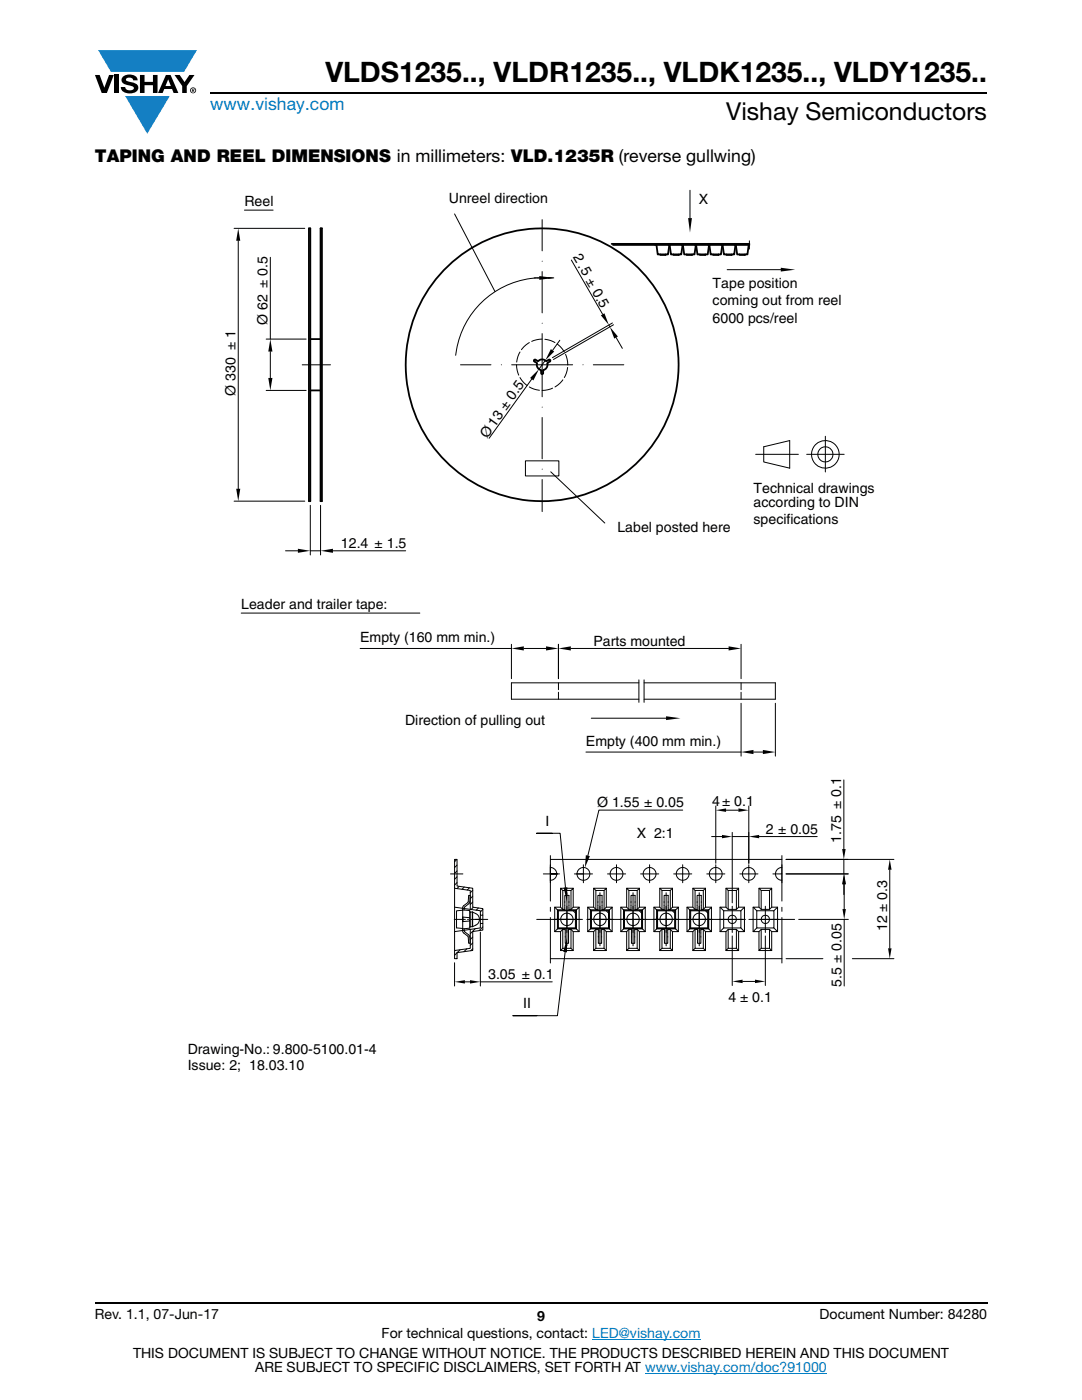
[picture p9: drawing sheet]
<svg xmlns="http://www.w3.org/2000/svg" width="216mm" height="279mm" viewBox="0 0 216 279" stroke-linecap="round" stroke-linejoin="round" font-family="sans-serif">
<g fill="#147fc3">
<path d="M19.6 10h19.7l-2.6 4.3h-1.1h-13.5z"/>
<path d="M25 19.2h8.9l-4.5 7.5z"/>
</g>
<g fill="#000">
<path d="M18.9 15h1l.9 2.5 1-2.5h.9l-1.4 3.6h-1zM22.9 15h.9v3.6h-.9zM24.6 15.3a2.1 2.1 0 0 1 2.8 .3l.1 .4h-.9a.79 .79 0 0 0-.7-.5 .79 .79 0 0 0-.8 .4l.3 .3 1 .2a1.08 1.08 0 0 1 1.2 1 1.08 1.08 0 0 1-1.1 1.2 1.73 1.73 0 0 1-2.4-1.2h.9a.96 .96 0 0 0 .8 .6 .96 .96 0 0 0 .9-.4 1.31 1.31 0 0 0-1.2-.6 1.03 1.03 0 0 1-1.1-.6 1.03 1.03 0 0 1 .2-1.1zM27.9 15h.9v1.3h1.7v-1.3h.9v3.6h-.9v-1.6h-1.7v1.6h-.9zM34.8 15h1.1l.9 1.4 1-1.4h1l-1.5 2.2v1.4h-.9v-1.4z"/>
<path d="M33.6 15.9l.5 1.3h-1.1zM33.1 15l-1.6 3.6h1l.3-.8h1.5l.3 .8h1l-1.6-3.6z"/>
<path d="M38.4 17.8h.2v.2h-.2zM38.3 17.7v.7h.1v-.3l.4 .3-.2-.3 .2-.2-.1-.2z"/>
<path d="M38.1 18a.46 .46 0 0 1 .9 0 .46 .46 0 0 1-.9 0zM37.9 18a.6 .6 0 0 0 1.2 0 .6 .6 0 0 0-1.2 0z"/>
</g>
<path d="M42 18.6h155M18.9 260h178.1" fill="none" stroke="#000" stroke-width=".36"/>
<path d="M118.2 267.3h21.5M128.7 274h36.3" fill="none" stroke="#007ec4" stroke-width=".2"/>
<path d="M37.5 37.9h140.9v176.3h-140.9z" fill="#fff"/>
<g fill="none" stroke="#000" stroke-width=".2">
<path d="M137.7 38v5.5M46.7 45.6h14.1M47.5 48v49.5M48.8 41.9h5.7M53.9 51.4v16.3M90.7 42.7l8.1 15.5M106.6 55.5h3.9M106.9 55.5a17.4 17.4 0 0 0-16 15.4M108.2 43.8v6.3M108.2 54.2v8.2M108.2 52.1h.1M114 51.9l6.3 10.8"/>
<path d="M145.1 53.8h10.7M149.5 48.1v1.6M53.1 77.9h8M53.1 67.7h8M53.9 70.2v5.2M60.3 72.8h5.6M91.9 72.8h6.1M100 72.8h.1M103.1 72.8l.1 1.1 .3 1M103.8 70.2l-.4 .9-.3 1.2M103.8 75.3l.8 1.1 .6 .5M105.6 68.4l-1 .8-.6 .6"/>
<path d="M105.6 77.2l.9 .4 1.1 .3M106.1 75.7l-8.5 11.8M108.2 66.6v12.6M108.2 64.5h.1M108.2 67.7l-1.2 .1-.9 .3M108.7 67.7l1.2 .3 .8 .4M108.8 71.9l-1.2 1.8M110.3 77.5l-1 .3-1.1 .1M111.2 68.7l.6 .5 .8 1M111.7 67.9l-1.4 2M112.3 75.8l-.5 .6-1.1 .8M112.9 70.7l.3 1 .1 1.1"/>
<path d="M113.3 73.3l-.3 1.2-.4 .8M114.3 72.8h-12.2M116.3 72.8h.1M118.4 72.8h6.1M121.5 64.9l.2 .3M122.2 64.5l-12 6.9M122.4 64.8l-12 6.9M122.9 67.4l1.3 2.1M104.8 92h6.7v3h-6.7zM108.2 83.3v8.3M108.2 95.7v6.4M108.2 81.3h.1"/>
<path d="M108.2 93.6h.1M109.9 94.2l10.8 10.2M150.8 90.7h8.5M152.4 89.2l5.2-1.3v5.5l-5.2-1.2zM161 90.7h7.4M164.7 87.1v7.1M46.7 100h14.1M57 109.9h2.4M61.9 100.8v10M61.9 109.9h2.1M64 100.8v10M66.4 109.9h14.6"/>
<path d="M48.1 122.4h35.7M71.9 129.4h30.1M102 128.6v6.8M104.5 129.4h4.5M111.4 128.6v6.8M111.4 136.3v1.3M111.4 138.2v1.3M113.9 129.4h31.5M127.5 136.3h-25.5v3.2h25.5M127.5 135.7v4.5M128.5 136.3h26.2v3.2h-26.2M128.5 135.7v4.5"/>
<path d="M147.9 128.6v6.8M147.9 136.3v1.3M147.9 138.2v1.3M116.9 150.1h31M118 143.3h14.9M147.9 140.4v10.5M150.3 150.1h1.9M154.7 140.4v10.5M168.4 155.6v13.8M89.9 174.4h2.5M90.7 177.3v8.6M90.7 171.5h.5v5.3l3.1 .5v3.7l2 .3v1.4h-.4v-.9l-2.1-.3v-3.8l-3.1-.4z"/>
<path d="M91.2 171.5l-.5 .5M91.2 172.6l-.5 .5M91.2 173.8l-.5 .5M91.2 175l-.5 .5M91.2 176.1l-.5 .5M91.6 176.9l-.4 .4M92.6 177l-.4 .5M93.7 177.2l-.5 .4M94.3 177.7l-.5 .5M94.3 178.8l-.5 .5M109.8 172.6v1.8h1.8M109.8 173.1a1.28 1.28 0 0 1 1.3 1.3 1.28 1.28 0 0 1-1.3 1.3"/>
<path d="M109.8 173v1.4h1.4h-2.8M109.8 170.8v9M109.8 171.5h46.2M110.2 166.3h-3.1h4.7l1 10.8M111.9 177.3v3.7l.4 .5M112.7 178.7h.8v3h-.8zM113.1 178.2v5.3h-2.2M113.9 177.7l.5-.4v3.7M114.4 177.3h-2.5l.4 .4M114.6 174.4h3.6M116.4 172.6v3.6M118.5 177.3v3.7l.4 .5"/>
<path d="M119.3 178.7h.8v3h-.8zM119.7 178.2v5.3h-2.2h8M120.5 177.7l.5-.4v3.7M121 177.3h-2.5l.4 .4M121.2 174.4h3.6M123 172.6v3.6M125 177.3v3.7l.5 .5M125.9 178.7h.8v3h-.8zM126.3 178.2v5.3h-2.2M127.1 177.7l.5-.4v3.7M127.6 177.3h-2.6l.5 .4M127.8 174.4h3.6"/>
<path d="M129.6 172.6v3.6M131.6 177.3v3.7l.5 .5M132.5 178.7h.8v3h-.8zM132.9 178.2v5.3h-2.2M133.7 177.7l.5-.4v3.7M134.2 177.3h-2.6l.5 .4M134.4 174.4h3.6M136.2 172.6v3.6M136.2 161.7h-16.7l-2.2 9.1M138.3 177.3v3.7l.4 .5M139.1 178.7h.8v3h-.8zM139.5 178.2v5.3h-2.2"/>
<path d="M140.3 177.7l.5-.4v3.7M140.8 177.3h-2.5l.4 .4M141 174.4h3.6M142 167h2.1M142.8 172.6v3.6M142.8 160.9v11.4M144.9 177.3v3.7l.4 .5M144.9 161.7h2.4M145.3 177.7h1.6v3.8h-1.6zM146.1 167h3.3M146.1 166.1v14.1M146.9 177.7l.5-.4v3.7"/>
<path d="M147.4 177.3h-2.5l.4 .4M147.6 174.4h3.6M149.4 160.9v11.4M149.4 172.6v3.6M151.4 177.3v3.7l.5 .5M151.5 167h11.6M151.9 177.7h1.6v3.8h-1.6zM153.5 177.7l.5-.4v3.7M154 177.3h-2.6l.5 .4M156 172.6v1.8h-1.8M156 173.1a1.28 1.28 0 0 0-1.3 1.3 1.28 1.28 0 0 0 1.3 1.3M156 170.8v9"/>
<path d="M168.4 171.5v2.9M168.4 176.5v2M168.4 176.5v4.9M169.3 174.4h-12.5M177.5 173.6v15.7M178.4 171.5h-21.6M90.6 183.5h2.3M90.7 192.1v4.7M90.7 181l3.1 .5M91.2 190.1l-.5 .5M91.2 191.3h.1M91.8 189.5l-.6 .6"/>
<path d="M92.3 181.7l-1.2 .1v3.4l1.2 .1M92.3 181.6l1.4 .1v1.4M92.3 183v.9M92.3 183l1.4 .1v.7l-1.4 .1M92.6 181.6l.1-.5 1-1 .1-1.4h-.3l-.1 1.3-1 .9-.1 .3v4.7l1.1 1 .1 1.4 .3-.1-.1-1.4-1-.9-.1-.6M92.8 196h1M93.2 189.3l-.6 .6M93.3 183.5h.2M93.7 181.9l.1 .1M93.7 183.8v1.4l-1.4 .2M93.8 185h-.1M93.8 185.5l2.1-.3v-.9h.4v1.3l-2 .3v3.8l-3.1 .4v1.2h-.5v-1.6l3.1-.4z"/>
<path d="M93.8 185.5l-3.1 .4v3.8M93.9 183.5h3.4M94.2 182h-.4v3M94.2 184.9l-.4 .1M94.2 182v2.9M94.2 182h.1M94.3 182v2.9M94.3 184.9h-.1M94.3 182a1.41 1.41 0 0 1 1.3 1 1.41 1.41 0 0 1-.4 1.5l-.9 .4M94.3 187l-.5 .5M94.3 188.2l-.5 .5M94.3 189.3l-.4 .4"/>
<path d="M94.3 180l-.5 .5M94.4 181.1l-.4 .4M94.8 185.3l-1 1M95.5 181.2l-.5 .5M95.8 196h14.4M95.8 186v10.8M95.9 182.7v1.6M95.9 184.3h.1M96.3 181.5l-.4 .5M96.3 185l-.7 .7M96.3 182.7v1.6M107.1 183.5h7.1"/>
<path d="M109.8 181.1v.8M109.8 183.1v9.1M109.8 191.3h46.2M110.7 181v4.9M111.2 185.4l-.5 .5h1.2l.4-.4M111.2 181.6v3.8M111.2 183h.1M111.2 185.4h1.6M111.2 181.6h1.5M111.3 181.7v3.6M111.3 181.7h1.4M111.3 181.7l.1 .1v3.4"/>
<path d="M111.3 185.3h1.5M111.4 181.8h3.4M111.9 181h-1.2l.5 .6M111.9 185.9v3.8l.4-.4M112.3 185.5h.5M112.3 181.5v-3.8h1.6v3.8M112.3 181.5h.4M112.3 185.5v3.8h1.6v-3.8M112.8 190l-1.6 12.7h-8.8h4.7M112.8 185.3h.6v3h-.6zM113.1 180.9v2.6h-2.6M113.4 185.5h.5"/>
<path d="M113.4 185.4h1.6M113.4 185.3h1.5M113.5 181.5h.4M113.5 181.7h1.4M113.5 181.6h1.5M113.9 189.3l.5 .4h-2.5M113.9 185.5l.5 .4v3.8M114.3 181.7l.6 .6M114.8 181.8v3.4l.1 .1M114.8 185.2h-3.4l-.1 .1M114.9 181.7v3.6M114.9 181.7l-.1 .1"/>
<path d="M115 181.6l.6-.6v4.9M115 185.4l.6 .5h-1.2M115 181.6v3.8M115.3 183.5h-2.2v5.3M115.4 183.5h.8M115.6 181h-1.2l-.5 .5M115.7 183.5h-2.6v2.6M117.3 181v4.9M117.8 181.6h1.5M117.8 185.4h1.6M117.8 181.6v3.8M117.8 183h.1"/>
<path d="M117.8 185.4l-.5 .5h1.2l.4-.4M117.9 181.7l.1 .1v3.4M117.9 181.7h1.4M117.9 181.7v3.6M117.9 185.3h1.5M118 181.8h3.4M118.5 181h-1.2l.5 .6M118.5 185.9v3.8l.4-.4M118.9 185.5v3.8h1.6v-3.8M118.9 181.5v-3.8h1.6v3.8M118.9 181.5h.4M118.9 185.5h.5"/>
<path d="M119.4 185.3h.6v3h-.6zM119.7 180.9v2.6h-2.6M120 185.4h1.6M120 185.3h1.5M120 185.5h.5M120.1 181.6h1.5M120.1 181.7h1.4M120.1 181.5h.4M120.5 189.3l.5 .4h-2.5M120.5 185.5l.5 .4v3.8M120.9 181.7l.6 .6M121.4 181.8v3.4l.1 .1"/>
<path d="M121.4 185.2h-3.4l-.1 .1M121.5 181.7l-.1 .1M121.5 181.7v3.6M121.6 181.6v3.8M121.6 185.4l.5 .5h-1.1M121.6 181.6l.5-.6v4.9M121.9 183.5h-2.2v5.3M122.1 181h-1.1l-.5 .5M122.3 183.5h-2.6v2.6M123.9 181v4.9M124.4 185.4l-.5 .5h1.1l.5-.4M124.4 181.6h1.5"/>
<path d="M124.4 183h.1M124.4 185.4h1.6M124.4 181.6v3.8M124.5 181.7l.1 3.5M124.5 185.3h1.5M124.5 181.7h1.4M124.5 181.7v3.6M124.6 181.8h3.4M125 181h-1.1l.5 .6M125 185.9v3.8l.5-.4M125.5 181.5v-3.8h1.6v3.8M125.5 181.5h.4"/>
<path d="M125.5 185.5h.5M125.5 185.5v3.8h1.6v-3.8M126 185.3h.7v3h-.7zM126.3 180.9v2.6h-2.6M126.7 185.5h.4M126.7 185.3h1.4M126.7 185.4h1.5M126.7 181.5h.4M126.7 181.7h1.4M126.7 181.6h1.5M126.7 183.5h.9M127.1 189.3l.5 .4h-2.6"/>
<path d="M127.1 185.5l.5 .4v3.8M127.5 181.7l.6 .6M128 181.8l.1 3.5M128 185.2h-3.4l-.1 .1M128.1 181.7v3.6M128.1 181.7l-.1 .1M128.2 181.6l.6-.6v4.9M128.2 185.4l.6 .5h-1.2M128.2 181.6v3.8M128.5 183.5h-2.2v5.3M128.8 181h-1.2l-.5 .5M128.8 183.5h8"/>
<path d="M128.9 183.5h-2.6v2.6M130.5 181v4.9M131 185.4l-.5 .5h1.1l.5-.4M131 183h.1M131.1 185.3h1.5M131.1 181.7h1.4M131.1 181.7v3.6M131.1 181.7l.1 3.5M131.2 181.8h3.4M131.6 181h-1.1l.5 .6M131.6 185.9v3.8l.5-.4M132.1 185.5v3.8h1.6v-3.8"/>
<path d="M132.1 185.5h.5M132.1 181.5v-3.8h1.6v3.8M132.1 181.5h.4M132.5 181.6h-1.5v3.8h1.6M132.6 185.3h.6v3h-.6zM132.9 180.9v2.6h-2.6M133.2 185.5h.5M133.2 185.4h1.6M133.2 185.3h1.5M133.3 181.5h.4M133.3 181.7h1.4M133.3 181.6h1.5"/>
<path d="M133.7 189.3l.5 .4h-2.6M133.7 185.5l.5 .4v3.8M134.1 181.7l.6 .6M134.6 181.8l.1 3.5M134.6 185.2h-3.4l-.1 .1M134.7 181.7v3.6M134.7 181.7l-.1 .1M134.8 185.4l.6 .5h-1.2M134.8 181.6l.6-.6v4.9M134.8 181.6v3.8M135.1 183.5h-2.2v5.3M135.4 181h-1.2l-.5 .5"/>
<path d="M135.5 183.5h-2.6v2.6M137.1 181v4.9M137.6 185.4l-.5 .5h1.2l.4-.4M137.6 183h.1M137.6 185.4h1.6M137.6 181.6v3.8M137.6 181.6h1.5M137.7 181.7v3.6M137.7 181.7h1.4M137.7 181.7l.1 .1v3.4M137.7 185.3h1.5M137.8 181.8h3.4"/>
<path d="M138.1 183.5h.8M138.3 181h-1.2l.5 .6M138.3 185.9v3.8l.4-.4M138.7 185.5h.5M138.7 181.5v-3.8h1.6v3.8M138.7 181.5h.4M138.7 185.5v3.8h1.6v-3.8M139.2 185.3h.6v3h-.6zM139.5 180.9v2.6h-2.6M139.8 185.5h.5M139.8 185.4h1.6M139.8 185.3h1.5"/>
<path d="M139.9 181.5h.4M139.9 181.7h1.4M139.9 181.6h1.5M140.2 183.5h8M140.3 189.3l.5 .4h-2.5M140.3 185.5l.5 .4v3.8M140.7 181.7l.6 .6M141.2 181.8v3.4l.1 .1M141.2 185.2h-3.4l-.1 .1M141.3 181.7v3.6M141.3 181.7l-.1 .1M141.4 181.6l.6-.6v4.9"/>
<path d="M141.4 185.4l.6 .5h-1.2M141.4 181.6v3.8M141.7 183.5h-2.2v5.3M142 181h-1.2l-.5 .5M142.1 183.5h-2.6v2.6M143.7 181v4.9M144.4 181.8h3.4v3.4h-3.4zM144.4 185.2l-.7 .7h1.2l.4-.4M144.9 185.9v3.8l.4-.4M144.9 181h-1.2l.7 .8M145.3 185.5h1.6v3.8h-1.6zM146.1 186.8v9.9"/>
<path d="M146.1 180.9v2.6h-2.6M146.9 189.3l.5 .4h-2.5M146.9 185.5l.5 .4v3.8M147.8 185.2l.7 .7h-1.1M147.8 181.8l.7-.8v4.9M148.2 195.9h2.4M148.5 181h-1.1l-.5 .5M148.7 183.5h-2.6v2.6M149.4 183.5h.9M150.3 181v4.9M151 181.8h3.4v3.4h-3.4zM151 185.2l-.7 .7h1.1l.5-.4"/>
<path d="M151.4 181h-1.1l.7 .8M151.4 185.9v3.8l.5-.4M151.5 183.5h7.1M151.9 185.5h1.6v3.8h-1.6zM152.7 180.9v2.6h-2.6M152.7 186.8v9.9M153.5 189.3l.5 .4h-2.6M153.5 185.5l.5 .4v3.8M154.4 181.8l.8-.8v4.9M154.4 185.2l.8 .7h-1.2M155.2 181h-1.2l-.5 .5M155.3 183.5h-2.6v2.6"/>
<path d="M156 181.1v.8M156 183.1v9.1M156.8 191.3h7.4M159.4 183.5h9.9M168.4 183.5v13.3M170.1 191.3h8.3"/>
<circle cx="164.7" cy="90.7" r="1.51"/>
<circle cx="164.7" cy="90.7" r="2.76"/>
<circle cx="116.4" cy="174.4" r="1.28"/>
<circle cx="123" cy="174.4" r="1.28"/>
<circle cx="129.6" cy="174.4" r="1.28"/>
<circle cx="136.2" cy="174.4" r="1.28"/>
<circle cx="142.8" cy="174.4" r="1.28"/>
<circle cx="149.4" cy="174.4" r="1.28"/>
<circle cx="113.1" cy="183.5" r="1.24"/>
<circle cx="119.7" cy="183.5" r="1.24"/>
<circle cx="126.3" cy="183.5" r="1.24"/>
<circle cx="132.9" cy="183.5" r="1.24"/>
<circle cx="139.5" cy="183.5" r="1.24"/>
<circle cx="146.1" cy="183.5" r=".82"/>
<circle cx="152.7" cy="183.5" r=".82"/>
</g>
<g fill="#000">
<path d="M47.5 45.6l.4 2.4h-.8zM107.6 55.1l2.9 .4-2.9 .4zM109.4 55.3l1.1 .2-1.1 .1zM137.3 43.5h.8l-.4 2.9zM155.8 53.4l2.9 .4-2.9 .4zM53.5 75.4h.9l-.5 2.5zM53.9 67.7l.5 2.5h-.9zM105.8 75.4l1.8-1.7-1.2 2.2zM109.9 69.7l.7 .5-1.8 1.7zM119.9 62.9l.7-.4 .9 2.4zM121.7 65.2l1.6 2-.7 .4zM47.1 97.5h.8l-.4 2.5z"/>
<path d="M59.4 109.5l2.5 .4-2.5 .4zM64 109.9l2.4-.4v.8zM102 129.4l2.5-.4v.8zM109 129l2.4 .4-2.4 .4zM111.4 129.4l2.5-.4v.8zM145.4 129l2.5 .4-2.5 .4zM132.9 142.9l2.9 .4-2.9 .4zM147.9 150.1l2.4-.4v.8zM152.2 149.7l2.5 .4-2.5 .4zM112.5 177.2l.7-.1-.1 2.9zM116.9 170.7l.8 .2-1 2.3zM144.1 166.6l2 .4-2 .3z"/>
<path d="M142.8 161.7l2.1-.4v.7zM147.3 161.3l2.1 .4-2.1 .3zM149.4 167l2.1-.4v.7zM168.4 174.4l.3 2.1h-.7zM168 169.4h.7l-.3 2.1zM168.4 174.4l.4 2.1h-.7zM177.5 171.5l.4 2.1h-.7zM90.7 196l2.1-.4v.7zM93.8 195.6l2.1 .4-2.1 .3zM113.1 187.2v2.9l-.7-.1zM146.1 195.9l2.1-.4v.7zM150.7 195.5l2 .4-2 .3z"/>
<path d="M168.1 181.4h.7l-.4 2.1zM177.2 189.3h.7l-.4 2z"/>
</g>
<g fill="none" stroke="#000" stroke-width=".36">
<path d="M61.6 45.6h.3v54.4h-.3zM64 45.6h.2v54.4h-.2zM122 48.7h27.5M122.3 48.9h27.2M131 48.9l.2 1.9h2.1l.3-1.9M131.7 50.8l.1 .1 1-.1M133.6 48.9l.3 1.9h2l.3-1.9M134.4 50.8v.1l1.1-.1M136.3 48.9l.2 1.9h2.1l.2-1.9M137 50.8v.1l1.1-.1M138.9 48.9l.3 1.9h2l.3-1.9M139.6 50.8l.1 .1h1v-.1"/>
<path d="M141.5 48.9l.3 1.9h2.1l.2-1.9M142.3 50.8v.1h1.1v-.1M144.2 48.9l.3 1.9h2l.3-1.9M144.9 50.8v.1l1.1-.1M146.8 48.9l.3 1.9h2l.3-1.9M147.6 50.8v.1l1.1-.1M61.9 77.9h2.1M61.9 67.7h2.1M106.6 71.9l.1-.1 .6 .2a1.58 1.58 0 0 1 1.8 0l.5-.2 .2 .1v.2l-.5 .3a1.51 1.51 0 0 1-.9 1.6v.6l-.2 .1-.2-.1v-.6a1.51 1.51 0 0 1-.9-1.6l-.5-.3z"/>
<circle cx="108.2" cy="72.8" r="27.2"/>
</g>
<text font-size="5.6" x="64.9" y="16.4">VLDS1235.., VLDR1235.., VLDK1235.., VLDY1235..</text>
<text font-size="4.9" x="144.9" y="24">Vishay Semiconductors</text>
<text font-size="3.5" fill="#007ec4" x="42" y="21.9">www.vishay.com</text>
<text font-size="3.5" x="18.9" y="32.3">TAPING AND REEL DIMENSIONS in millimeters: VLD.1235R (reverse gullwing)</text>
<g font-size="2.8">
<text x="48.8" y="41.2">Reel</text>
<text x="89.6" y="40.4">Unreel direction</text>
<text x="139.4" y="40.6">X</text>
<text x="114.3" y="51.4" transform="rotate(60 114.3 51.4)">2.5 ± 0.5</text>
<text x="142.2" y="57.4">Tape position</text>
<text x="53.4" y="64.8" transform="rotate(-90 53.4 64.8)">Ø 62 ± 0.5</text>
<text x="142.2" y="64.6">6000 pcs/reel</text>
<text x="142.2" y="60.9">coming out from reel</text>
<text x="47" y="78.9" transform="rotate(-90 47 78.9)">Ø 330 ± 1</text>
<text x="97.2" y="87.5" transform="rotate(-54 97.2 87.5)">Ø13 ± 0.5</text>
<text x="150.4" y="98.3">Technical drawings</text>
<text x="150.4" y="101.1">according to DIN</text>
<text x="123.2" y="106.2">Label posted here</text>
<text x="150.4" y="104.5">specifications</text>
<text x="68" y="109.4">12.4 ± 1.5</text>
<text x="48.1" y="121.6">Leader and trailer tape:</text>
<text x="71.9" y="128.2">Empty (160 mm min.)</text>
<text x="118.4" y="128.9">Parts mounted</text>
<text x="80.8" y="144.7">Direction of pulling out</text>
<text x="116.9" y="148.9">Empty (400 mm min.)</text>
<text x="119.2" y="161.1">Ø 1.55 ± 0.05</text>
<text x="142.1" y="160.8">4 ± 0.1</text>
<text x="108.8" y="164.9">I</text>
<text x="127" y="167.3">X 2:1</text>
<text x="152.8" y="166.4">2 ± 0.05</text>
<text x="167.9" y="168.2" transform="rotate(-90 167.9 168.2)">1.75 ± 0.1</text>
<text x="177" y="185.9" transform="rotate(-90 177 185.9)">12 ± 0.3</text>
<text x="97.4" y="195.4">3.05 ± 0.1</text>
<text x="167.9" y="196.9" transform="rotate(-90 167.9 196.9)">5.5 ± 0.05</text>
<text x="104.4" y="201.2">II</text>
<text x="145.3" y="199.9">4 ± 0.1</text>
<text x="37.5" y="213.5">Issue: 2; 18.03.10</text>
<text x="37.5" y="210.3">Drawing-No.: 9.800-5100.01-4</text>
<text x="18.9" y="263.3">Rev. 1.1, 07-Jun-17</text>
<text x="107.2" y="263.6">9</text>
<text x="163.6" y="263.3">Document Number: 84280</text>
<text x="76.2" y="267.1">For technical questions, contact: LED@vishay.com</text>
<text x="26.5" y="271">THIS DOCUMENT IS SUBJECT TO CHANGE WITHOUT NOTICE. THE PRODUCTS DESCRIBED HEREIN AND THIS DOCUMENT</text>
<text x="50.9" y="273.8">ARE SUBJECT TO SPECIFIC DISCLAIMERS, SET FORTH AT www.vishay.com/doc?91000</text>
</g>
</svg>
